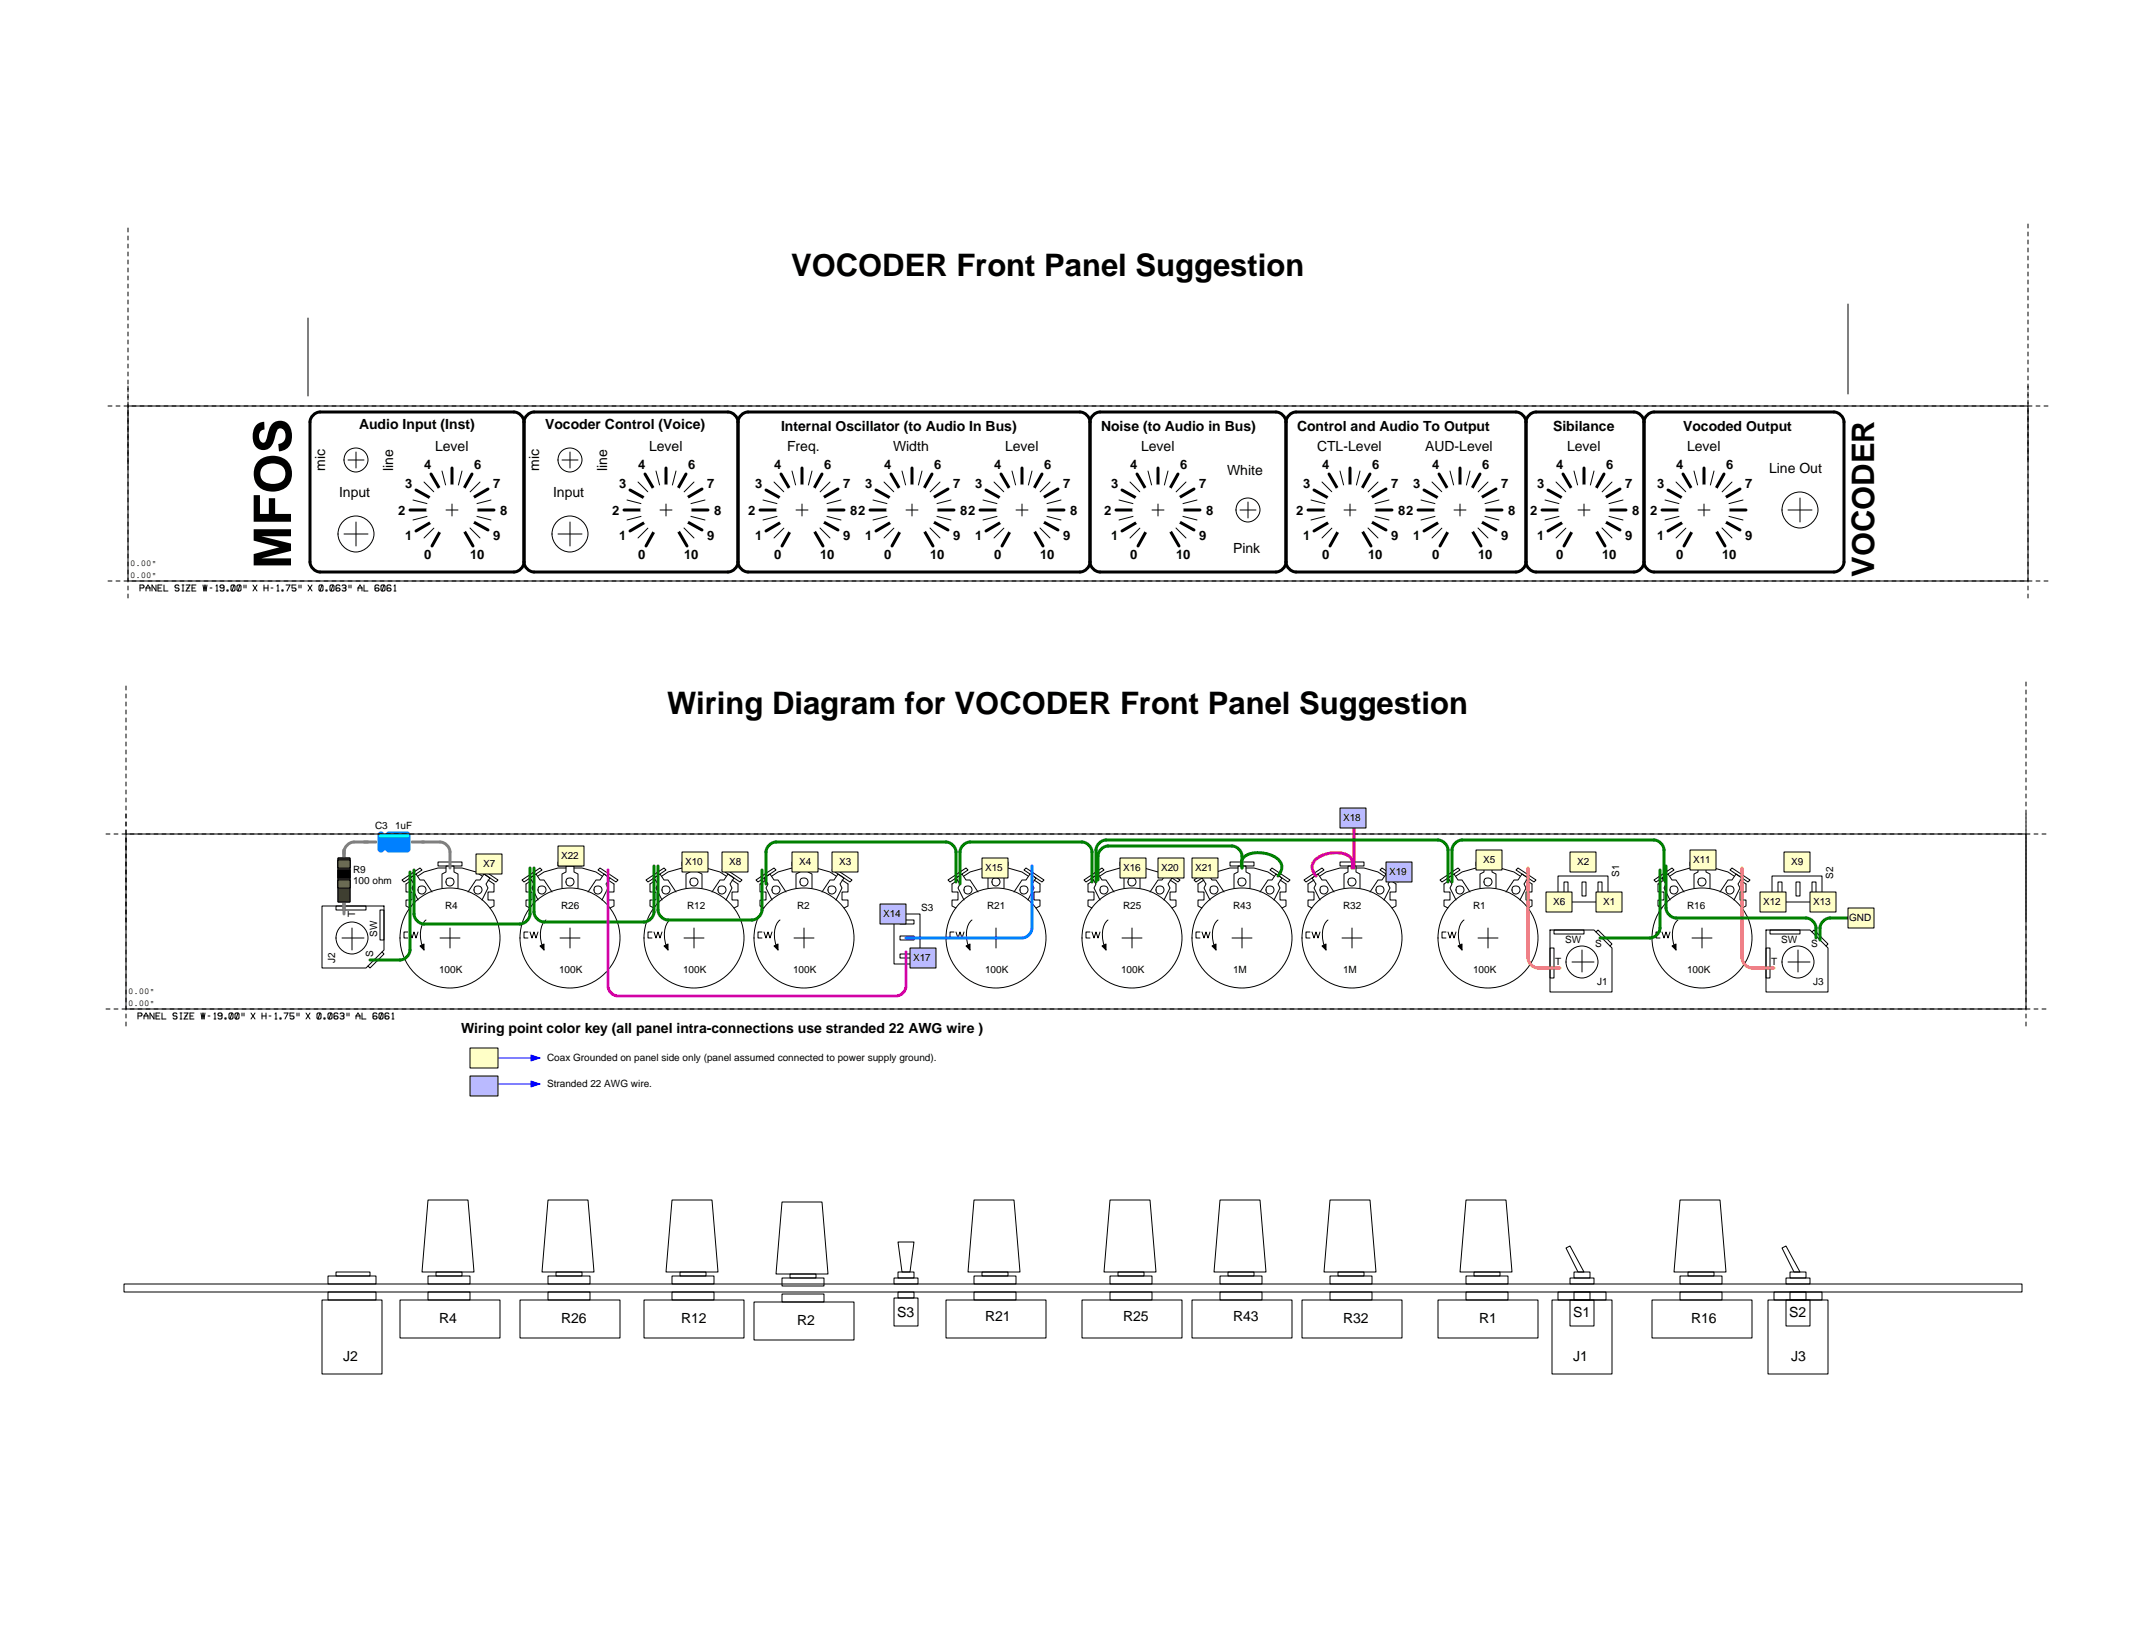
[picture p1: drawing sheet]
<svg xmlns="http://www.w3.org/2000/svg" width="547mm" height="420mm" viewBox="0 0 547 420" stroke-linecap="round" stroke-linejoin="round" font-family="sans-serif">
<path d="M87.4 215.9v15.2" fill="none" stroke="#808080" stroke-width=".76"/>
<path d="M85.9 217.9h3v11.2h-3z" fill-rule="evenodd" fill="#5c3317" stroke="#000" stroke-width=".25"/>
<path d="M85.9 218.4h3v2.1h-3z" fill-rule="evenodd" fill="#8c592b" stroke="#000" stroke-width=".25"/>
<path d="M85.9 221h3v2h-3z" fill-rule="evenodd" fill="#000" stroke="#000" stroke-width=".25"/>
<path d="M85.9 223.5h3v2.1h-3z" fill-rule="evenodd" fill="#8c592b" stroke="#000" stroke-width=".25"/>
<g fill="none" stroke="#000" stroke-width=".25">
<path d="M469.4 77.2v22.9M78.2 80.8v19.8M32.5 103.1h482.6v44.5h-482.6zM88.4 116.8h4.1M90.4 114.8v4.1M112.3 119.6l2.5 9.9 2.5-9.9M114.8 119.1v12M142.7 116.8h4.1M144.8 114.8v4.1M166.6 119.6l2.6 9.9M169.2 119.1v12M171.7 119.6l-2.5 9.9"/>
<path d="M201.2 119.6l2.5 9.9 2.5-9.9M203.7 119.1v12M229.1 119.6l2.5 9.9M231.6 119.1v12M234.2 119.6l-2.6 9.9M257 119.6l2.6 9.9M259.6 119.1v12M262.1 119.6l-2.5 9.9M291.6 119.6l2.5 9.9 2.6-9.9M294.1 119.1v12M340.4 119.6l2.5 9.9M342.9 119.1v12"/>
<path d="M345.4 119.6l-2.5 9.9M368.3 119.6l2.5 9.9 2.6-9.9M370.8 119.1v12M399.8 119.6l2.5 9.9M402.3 119.1v12M404.9 119.6l-2.6 9.9M430.3 119.6l2.5 9.9M432.8 119.1v12M435.4 119.6l-2.6 9.9M87.4 135.6h6.1M90.4 132.6v6.1M104.4 129.5h20.8"/>
<path d="M104.9 127l19.8 5.1M105.9 124.5l17.8 10.1M107.7 122.4l14.2 14.3M109.7 120.7l10.2 17.7M119.9 120.7l-10.2 17.7M121.9 122.4l-14.2 14.3M123.7 124.5l-17.8 10.1M124.7 127l-19.8 5.1M141.7 135.6h6.1M144.8 132.6v6.1M158.8 129.5h20.8M159.3 127l19.8 5.1"/>
<path d="M160.3 124.5l17.8 10.1M162.1 122.4l7.1 7.1M164.1 120.7l10.1 17.7M169.2 129.5l7.1 7.2M174.2 120.7l-10.1 17.7M176.3 122.4l-14.2 14.3M178.1 124.5l-17.8 10.1M179.1 127l-19.8 5.1M193.3 129.5h20.8M193.8 127l19.8 5.1M194.8 124.5l17.8 10.1M196.6 122.4l14.2 14.3"/>
<path d="M198.6 120.7l10.2 17.7M208.8 120.7l-10.2 17.7M210.8 122.4l-14.2 14.3M212.6 124.5l-17.8 10.1M213.6 127l-19.8 5.1M221.2 129.5h20.9M221.7 127l19.9 5.1M222.8 124.5l17.7 10.1M224.5 122.4l7.1 7.1M226.6 120.7l5 8.8M231.6 129.5l-5 8.9M231.6 129.5l7.2 7.2"/>
<path d="M231.6 129.5l5.1 8.9M236.7 120.7l-5.1 8.8M238.8 122.4l-14.3 14.3M240.5 124.5l-17.7 10.1M241.6 127l-19.9 5.1M249.2 129.5h20.8M249.7 127l19.8 5.1M250.7 124.5l17.8 10.1M252.5 122.4l14.2 14.3M254.5 120.7l10.2 17.7M259.6 129.5l-8.9 5.1M259.6 129.5l-9.9 2.6"/>
<path d="M264.7 120.7l-10.2 17.7M266.7 122.4l-14.2 14.3M268.5 124.5l-8.9 5M269.5 127l-9.9 2.5M283.7 129.5h20.8M284.2 127l19.8 5.1M285.2 124.5l17.8 10.1M287 122.4l14.2 14.3M289.1 120.7l10.1 17.7M299.2 120.7l-10.1 17.7M301.2 122.4l-14.2 14.3M303 124.5l-17.8 10.1"/>
<path d="M304 127l-19.8 5.1M315 129.5h4M317 127.5v4.1M332.5 129.5h20.8M333 127l19.8 5.1M334 124.5l17.8 10.1M335.8 122.4l7.1 7.1M337.8 120.7l10.2 17.7M342.9 129.5l-5.1 8.9M342.9 129.5l7.1 7.2M348 120.7l-5.1 8.8M350 122.4l-14.2 14.3"/>
<path d="M351.8 124.5l-17.8 10.1M352.8 127l-19.8 5.1M360.4 129.5h20.9M360.9 127l19.8 5.1M362 124.5l17.7 10.1M363.7 122.4l14.3 14.3M365.8 120.7l10.1 17.7M375.9 120.7l-10.1 17.7M378 122.4l-14.3 14.3M379.7 124.5l-17.7 10.1M380.7 127l-19.8 5.1M391.9 129.5h20.9"/>
<path d="M392.4 127l19.8 5.1M393.4 124.5l17.8 10.1M395.2 122.4l7.1 7.1M397.3 120.7l10.1 17.7M402.3 129.5l7.1 7.2M407.4 120.7l-10.1 17.7M409.4 122.4l-14.2 14.3M411.2 124.5l-17.8 10.1M412.2 127l-19.8 5.1M422.4 129.5h20.8M422.9 127l19.8 5.1M423.9 124.5l17.8 10.1"/>
<path d="M425.7 122.4l14.2 14.3M427.7 120.7l10.2 17.7M432.8 129.5l-9.9 2.6M437.9 120.7l-10.2 17.7M439.9 122.4l-14.2 14.3M441.7 124.5l-17.8 10.1M442.7 127l-9.9 2.5M454.2 129.5h6M457.2 126.5v6.1M35.6 149.4h.7l.3-.6-.3-.2h-.7v1.5M37.1 149.4h1M37.1 149.4l.5-.8 .5 .8"/>
<path d="M37.1 149.4v.7M38.1 149.4v.7M39.6 148.6v1.5l-1-1.5v1.5M40.1 149.4h.8M41.1 148.6h-1v1.5h1M41.7 148.6v1.5h1M45.5 148.8l-.3-.2h-.5l-.2 .2 .2 .6h.5l.3 .2-.3 .5h-.5l-.2-.2M46.2 148.6h.5M46.2 150.1h.5M46.5 148.6v1.5M47.2 148.6h1.1l-1.1 1.5h1.1M47.5 149.4h.5"/>
<path d="M48.8 149.4h.7M49.8 148.6h-1v1.5h1M51.6 148.6l.2 1.5 .3-1.5 .2 1.5 .3-1.5M53.3 149.4h.5M54.9 150.1h.5M54.9 148.8l.2-.2v1.5M56.9 149.1l-.3 .3h-.5l-.2-.3 .2-.5h.5l.3 .2v1.1l-.3 .2h-.5l-.2-.2M57.7 149.9h.2v.2h-.2zM59.4 148.6h-.5l-.2 .2v1.1l.2 .2M59.4 148.6l.3 .2v1.1l-.3 .2h-.5M59.4 148.6l-.5 1.5M61 148.6h-.5l-.3 .2v1.1l.3 .2"/>
<path d="M61 148.6l.2 .2v1.1l-.2 .2h-.5M61 148.6l-.5 1.5M62 148.6v.8M62.5 148.6v.8M64.3 148.6l1 1.5M65.3 148.6l-1 1.5M67.1 149.4h1M67.1 148.6v1.5M68.1 148.6v1.5M68.8 149.4h.5M70.4 150.1h.5M70.4 148.8l.2-.2v1.5"/>
<path d="M71.6 149.9h.3v.2h-.3zM72.6 148.6h1.1l-.8 1.5M75.2 148.6h-1v.8h.7l.3 .2-.3 .5h-.5l-.2-.2M75.9 148.6v.8M76.5 148.6v.8M78.2 148.6l1 1.5M79.2 148.6l-1 1.5M81.8 148.6h-.5l-.3 .2v1.1l.3 .2M81.8 148.6l.2 .2v1.1l-.2 .2h-.5M81.8 148.6l-.5 1.5M82.8 149.9h.3v.2h-.3zM84.6 148.6h-.5l-.3 .2v1.1l.3 .2"/>
<path d="M84.6 148.6l.2 .2v1.1l-.2 .2h-.5M84.6 148.6l-.5 1.5M86.4 148.8l-.3-.2h-.5l-.3 .2v1.1l.3 .2h.5l.3-.2-.3-.5h-.5l-.3 .2M86.9 148.8l.2-.2h.5l.3 .2-.3 .6M87.1 149.4h.5M87.6 149.4l.3 .2-.3 .5h-.5l-.2-.2M88.6 148.6v.8M89.2 148.6v.8M90.9 149.4h1M90.9 149.4l.5-.8 .5 .8M90.9 149.4v.7M91.9 149.4v.7"/>
<path d="M92.5 148.6v1.5h1M96.3 148.8l-.3-.2h-.5l-.2 .2v1.1l.2 .2h.5l.3-.2-.3-.5h-.5l-.2 .2M97.5 148.6h-.5l-.2 .2v1.1l.2 .2M97.5 148.6l.3 .2v1.1l-.3 .2h-.5M97.5 148.6l-.5 1.5M99.3 148.8l-.2-.2h-.5l-.3 .2v1.1l.3 .2h.5l.2-.2-.2-.5h-.5l-.3 .2M100.1 150.1h.5M100.1 148.8l.2-.2v1.5M32 211.8h482.6v44.5h-482.6zM111.3 218.9h6v1.1h-6zM141.7 218.9h6.1v1.1h-6.1zM173.2 218.9h6.1v1.1h-6.1z"/>
<path d="M201.2 218.9h6.1v1.1h-6.1zM249.9 218.9h6.1v1.1h-6.1zM284.5 218.9h6.1v1.1h-6.1zM312.4 218.9h6.1v1.1h-6.1zM340.4 218.9h6.1v1.1h-6.1zM374.9 218.9h6.1v1.1h-6.1zM429.3 218.9h6.1v1.1h-6.1zM81.8 230.1h15.7v11.2l-4.5 4.6h-11.2zM85.3 230.1h7.7v1h-7.7zM86.9 238.3h5.6M89.4 235.7v5.6M96.5 231.1h1v7.7h-1z"/>
<path d="M102.1 223.5l4.6-3 .5 .5-4.6 3zM103.6 236.7h-1v1.6h1M104.1 236.7l.5 1.6 .6-1.6 .5 1.6 .5-1.6M104.6 223.5l-1.5 1v2.1h1.5v2h-1.5v1.5l1 .5M108.2 233.7a6.1 6.1 0 0 0-.9 6.6l.4 1M109.7 226.6l-2-3.1h-1l-1-1.5-1.6 1 1.1 1.5-.6 1.1 1.6 3M111.8 238.3h5M112.3 225.6v-3.6l1-.5v-1.5h2v1.5l1 .5v3.6M113.3 220.5h-2l-3.6 1-1.5 1M114.3 235.7v5.1M115.3 220.5h2l3.6 1 1.5 1M118.9 226.6l2-3.1h1l1-1.5 1.6 1-1.1 1.5 .6 1.1-1.6 3"/>
<path d="M121.4 221l.5-.5 4.6 3-.5 .5zM124 223.5l1.5 1v2.1h-1.5v2h1.5v1.5l-1 .5M132.6 223.5l4.6-3 .5 .5-4.6 3zM134.1 236.7h-1v1.6h1M134.6 236.7l.5 1.6 .5-1.6 .5 1.6 .6-1.6M135.1 223.5l-1.5 1v2.1h1.5v2h-1.5v1.5l1 .5M138.7 233.7a6.1 6.1 0 0 0-1 6.6l.5 1M140.2 226.6l-2-3.1h-1l-1.1-1.5-1.5 1 1 1.5-.5 1.1 1.6 3M142.2 238.3h5.1M142.7 225.6v-3.6l1.1-.5v-1.5h2v1.5l1 .5v3.6M143.8 220.5h-2.1l-3.5 1-1.5 1M144.8 235.7v5.1"/>
<path d="M145.8 220.5h2l3.6 1 1.5 1M149.4 226.6l2-3.1h1l1-1.5 1.5 1-1 1.5 .5 1.1-1.5 3M151.9 221l.5-.5 4.6 3-.5 .5zM154.4 223.5l1.6 1v2.1h-1.6v2h1.6v1.5l-1.1 .5M164.1 223.5l4.6-3 .5 .5-4.6 3zM165.6 236.7h-1v1.6h1M166.1 236.7l.5 1.6 .5-1.6 .5 1.6 .5-1.6M166.6 223.5l-1.5 1v2.1h1.5v2h-1.5v1.5l1 .5M170.2 233.7a6.1 6.1 0 0 0-1 6.6l.5 1M171.7 226.6l-2-3.1h-1l-1.1-1.5-1.5 1 1 1.5-.5 1.1 1.5 3M173.7 238.3h5.1M174.2 225.6v-3.6l1.1-.5v-1.5h2v1.5l1 .5v3.6"/>
<path d="M175.3 220.5h-2.1l-3.5 1-1.6 1M176.3 235.7v5.1M177.3 220.5h2l3.6 1 1.5 1M180.8 226.6l2.1-3.1h1l1-1.5 1.5 1-1 1.5 .5 1.1-1.5 3M183.4 221l.5-.5 4.6 3-.5 .5zM185.9 223.5l1.6 1v2.1h-1.6v2h1.6v1.5l-1.1 .5M192 223.5l4.6-3 .5 .5-4.6 3zM193.5 236.7h-1v1.6h1M194.1 236.7l.5 1.6 .5-1.6 .5 1.6 .5-1.6M194.6 223.5l-1.6 1v2.1h1.6v2h-1.6v1.5l1.1 .5M198.1 233.7a6.1 6.1 0 0 0-.9 6.6l.4 1M199.6 226.6l-2-3.1h-1l-1-1.5-1.5 1 1 1.5-.5 1.1 1.5 3"/>
<path d="M201.7 238.3h5.1M202.2 225.6v-3.6l1-.5v-1.5h2v1.5l1 .5v3.6M203.2 220.5h-2l-3.6 1-1.5 1M204.2 235.7v5.1M205.2 220.5h2.1l3.5 1 1.5 1M208.8 226.6l2-3.1h1l1.1-1.5 1.5 1-1 1.5 .5 1.1-1.6 3M211.3 221l.5-.5 4.6 3-.5 .5zM213.9 223.5l1.5 1v2.1h-1.5v2h1.5v1.5l-1 .5M227.1 232.2h6.6v12.7h-6.6zM228.6 233.7h3.6v1h-3.6zM228.6 237.7h3.6v1.1h-3.6zM240.8 223.5l4.6-3 .5 .5-4.6 3z"/>
<path d="M242.3 236.7h-1v1.6h1M242.8 236.7l.5 1.6 .5-1.6 .5 1.6 .6-1.6M243.3 223.5l-1.5 1v2.1h1.5v2h-1.5v1.5l1 .5M246.9 233.7a6.1 6.1 0 0 0-1 6.6l.5 1M248.4 226.6l-2-3.1h-1l-1.1-1.5-1.5 1 1 1.5-.5 1.1 1.6 3M250.4 238.3h5.1M251 225.6v-3.6l1-.5v-1.5h2v1.5l1 .5v3.6M252 220.5h-2.1l-3.5 1-1.5 1M253 235.7v5.1M254 220.5h2l3.6 1 1.5 1M257.6 226.6l2-3.1h1l1-1.5 1.5 1-1 1.5 .5 1.1-1.5 3M260.1 221l.5-.5 4.6 3-.5 .5z"/>
<path d="M262.6 223.5l1.6 1v2.1h-1.6v2h1.6v1.5l-1.1 .5M275.3 223.5l4.6-3 .5 .5-4.6 3zM276.9 236.7h-1.1v1.6h1.1M277.4 236.7l.5 1.6 .5-1.6 .5 1.6 .5-1.6M277.9 223.5l-1.5 1v2.1h1.5v2h-1.5v1.5l1 .5M281.4 233.7a6.1 6.1 0 0 0-.9 6.6l.4 1M283 226.6l-2.1-3.1h-1l-1-1.5-1.5 1 1 1.5-.5 1.1 1.5 3M285 238.3h5.1M285.5 225.6v-3.6l1-.5v-1.5h2v1.5l1.1 .5v3.6M286.5 220.5h-2l-3.6 1-1.5 1M287.5 235.7v5.1M288.5 220.5h2.1l3.5 1 1.6 1"/>
<path d="M292.1 226.6l2-3.1h1l1.1-1.5 1.5 1-1 1.5 .5 1.1-1.5 3M294.6 221l.5-.5 4.6 3-.5 .5zM297.2 223.5l1.5 1v2.1h-1.5v2h1.5v1.5l-1 .5M303.3 223.5l4.5-3 .6 .5-4.6 3zM304.8 236.7h-1v1.6h1M305.3 236.7l.5 1.6 .5-1.6 .5 1.6 .5-1.6M305.8 223.5l-1.5 1v2.1h1.5v2h-1.5v1.5l1 .5M309.4 233.7a6.1 6.1 0 0 0-1 6.6l.5 1M310.9 226.6l-2-3.1h-1.1l-1-1.5-1.5 1 1 1.5-.5 1.1 1.5 3M312.9 238.3h5.1M313.4 225.6v-3.6l1.1-.5v-1.5h2v1.5l1 .5v3.6M314.5 220.5h-2.1l-3.5 1-1.6 1"/>
<path d="M315.5 235.7v5.1M316.5 220.5h2l3.6 1 1.5 1M320 226.6l2.1-3.1h1l1-1.5 1.5 1-1 1.5 .5 1.1-1.5 3M322.6 221l.5-.5 4.6 3-.5 .5zM325.1 223.5l1.5 1v2.1h-1.5v2h1.5v1.5l-1 .5M331.2 223.5l4.6-3 .5 .5-4.6 3zM332.7 236.7h-1v1.6h1M333.2 236.7l.6 1.6 .5-1.6 .5 1.6 .5-1.6M333.8 223.5l-1.6 1v2.1h1.6v2h-1.6v1.5l1 .5M337.3 233.7a6.1 6.1 0 0 0-.9 6.6l.4 1M338.8 226.6l-2-3.1h-1l-1-1.5-1.6 1 1.1 1.5-.5 1.1 1.5 3M340.9 238.3h5"/>
<path d="M341.4 225.6v-3.6l1-.5v-1.5h2v1.5l1 .5v3.6M342.4 220.5h-2l-3.6 1-1.5 1M343.4 235.7v5.1M344.4 220.5h2.1l3.5 1 1.5 1M348 226.6l2-3.1h1l1-1.5 1.6 1-1 1.5 .5 1.1-1.6 3M350.5 221l.5-.5 4.6 3-.5 .5zM353.1 223.5l1.5 1v2.1h-1.5v2h1.5v1.5l-1 .5M365.8 223.5l4.5-3 .5 .5-4.5 3zM367.3 236.7h-1v1.6h1M367.8 236.7l.5 1.6 .5-1.6 .5 1.6 .5-1.6M368.3 223.5l-1.5 1v2.1h1.5v2h-1.5v1.5l1 .5M371.9 233.7a6.1 6.1 0 0 0-1 6.6l.4 1"/>
<path d="M373.4 226.6l-2.1-3.1h-1l-1-1.5-1.5 1 1 1.5-.5 1.1 1.5 3M375.4 238.3h5.1M375.9 225.6v-3.6l1-.5v-1.5h2.1v1.5l1 .5v3.6M376.9 220.5h-2l-3.6 1-1.5 1M378 235.7v5.1M379 220.5h2l3.6 1 1.5 1M382.5 226.6l2.1-3.1h1l1-1.5 1.5 1-1 1.5 .5 1.1-1.5 3M385.1 221l.5-.5 4.5 3-.5 .5zM387.6 223.5l1.5 1v2.1h-1.5v2h1.5v1.5l-1 .5M393.7 236.2h11.2l4.5 4.6v11.2h-15.7zM394.7 236.2h7.6v1h-7.6zM395.7 222.5h12.7v6.6h-12.7z"/>
<path d="M397.3 224h1v3.6h-1zM401.8 224h1v3.6h-1zM405.4 236.7l.5-.5 3.5 3.6-.5 .5M405.9 224h1v3.6h-1zM420.1 223.5l4.6-3 .5 .5-4.6 3zM421.6 236.7h-1v1.6h1M422.1 236.7l.6 1.6 .5-1.6 .5 1.6 .5-1.6M422.7 223.5l-1.6 1v2.1h1.6v2h-1.6v1.5l1 .5M426.2 233.7a6.1 6.1 0 0 0-.9 6.6l.4 1M427.7 226.6l-2-3.1h-1l-1-1.5-1.6 1 1.1 1.5-.5 1.1 1.5 3M429.8 238.3h5M430.3 225.6v-3.6l1-.5v-1.5h2v1.5l1 .5v3.6"/>
<path d="M431.3 220.5h-2l-3.6 1-1.5 1M432.3 235.7v5.1M433.3 220.5h2.1l3.5 1 1.5 1M436.9 226.6l2-3.1h1l1-1.5 1.6 1-1 1.5 .5 1.1-1.6 3M439.4 221l.5-.5 4.6 3-.5 .5zM442 223.5l1.5 1v2.1h-1.5v2h1.5v1.5l-1 .5M448.6 236.2h11.1l4.6 4.6v11.2h-15.7zM449.6 236.2h7.6v1h-7.6zM450.1 222.5h12.7v6.6h-12.7zM451.6 224h1v3.6h-1zM456.2 224h1v3.6h-1zM460.2 224h1.1v3.6h-1.1z"/>
<path d="M460.2 236.7l.6-.5 3.5 3.6-.5 .5M35.1 258.1h.7l.3-.5-.3-.3h-.7v1.5M36.6 258.1v.7M36.6 258.1h1M36.6 258.1l.5-.8 .5 .8M37.6 258.1v.7M39.1 257.3v1.5l-1-1.5v1.5M39.6 258.1h.8M40.6 257.3h-1v1.5h1M41.1 257.3v1.5h1.1M45 257.6l-.3-.3h-.5l-.3 .5 .3 .3h.5l.3 .5-.3 .2h-.5l-.3-.2M45.7 257.3h.5"/>
<path d="M45.7 258.8h.5M46 257.3v1.5M46.7 257.3h1.1l-1.1 1.5h1.1M47 258.1h.5M48.3 258.1h.7M49.3 257.3h-1v1.5h1M51.1 257.3l.2 1.5 .3-1.5 .2 1.5 .3-1.5M52.8 258.1h.5M54.4 258.8h.5M54.4 257.6l.2-.3v1.5M56.4 257.8l-.3 .3h-.5l-.2-.3 .2-.5h.5l.3 .3v1l-.3 .2h-.5l-.2-.2M57.2 258.6h.2v.2h-.2z"/>
<path d="M58.9 257.3h-.5l-.2 .3v1l.2 .2M58.9 257.3l.3 .3v1l-.3 .2h-.5M58.9 257.3l-.5 1.5M60.5 257.3h-.6l-.2 .3v1l.2 .2M60.5 257.3l.2 .3v1l-.2 .2h-.6M60.5 257.3l-.6 1.5M61.5 257.3v.8M62 257.3v.8M63.8 257.3l1 1.5M64.8 257.3l-1 1.5M66.5 258.1h1.1M66.5 257.3v1.5"/>
<path d="M67.6 257.3v1.5M68.3 258.1h.5M69.9 258.8h.5M69.9 257.6l.2-.3v1.5M71.1 258.6h.3v.2h-.3zM72.1 257.3h1.1l-.8 1.5M74.7 257.3h-1v.8h.7l.3 .2-.3 .5h-.5l-.2-.2M75.4 257.3v.8M75.9 257.3v.8M77.7 257.3l1 1.5M78.7 257.3l-1 1.5M81.3 257.3h-.5l-.3 .3v1l.3 .2"/>
<path d="M81.3 257.3l.2 .3v1l-.2 .2h-.5M81.3 257.3l-.5 1.5M82.3 258.6h.3v.2h-.3zM84.1 257.3h-.5l-.3 .3v1l.3 .2M84.1 257.3l.2 .3v1l-.2 .2h-.5M84.1 257.3l-.5 1.5M85.9 257.6l-.3-.3h-.5l-.3 .3v1l.3 .2h.5l.3-.2-.3-.5h-.5l-.3 .2M86.4 257.6l.2-.3h.5l.3 .3-.3 .5M86.6 258.1h.5M87.1 258.1l.3 .2-.3 .5h-.5l-.2-.2M88.1 257.3v.8M88.6 257.3v.8"/>
<path d="M90.4 258.1v.7M90.4 258.1h1M90.4 258.1l.5-.8 .5 .8M91.4 258.1v.7M91.9 257.3v1.5h1.1M95.8 257.6l-.3-.3h-.5l-.3 .3v1l.3 .2h.5l.3-.2-.3-.5h-.5l-.3 .2M97 241.8l.5 .5-3.5 3.6-.5-.5M97 257.3h-.5l-.2 .3v1l.2 .2M97 257.3l.3 .3v1l-.3 .2h-.5M97 257.3l-.5 1.5M98.8 257.6l-.2-.3h-.6l-.2 .3v1l.2 .2h.6l.2-.2-.2-.5h-.6l-.2 .2M99.6 258.8h.5"/>
<path d="M99.6 257.6l.2-.3v1.5M228.6 242.3h3.6v1h-3.6zM393.7 240.8h1v7.6h-1zM399.3 244.3h5.6M401.8 241.3v5.6M448.6 240.8h1v7.6h-1zM454.2 244.3h5.5M456.7 241.3v5.6M108.7 304.8h10.2l1.5 18.3h-13.2zM139.2 304.8h10.2l1.5 18.3h-13.2zM170.7 304.8h10.1l1.6 18.3h-13.2zM198.6 305.3h10.2l1.5 18.3h-13.2z"/>
<path d="M228.1 315.5h4.1l-1.1 7.6h-2zM247.4 304.8h10.2l1.5 18.3h-13.2zM281.9 304.8h10.2l1.5 18.3h-13.2zM309.9 304.8h10.1l1.6 18.3h-13.2zM337.8 304.8h10.2l1.5 18.3h-13.2zM372.4 304.8h10.1l1.5 18.3h-13.2zM397.8 317l1-.5 3.5 6.6h-1.5zM426.7 304.8h10.2l1.5 18.3h-13.2zM452.6 317l1-.5 3.6 6.6h-1.5zM31.5 326.1h482.1v2.1h-482.1zM81.8 330.2h15.2v18.8h-15.2zM83.3 328.2h12.2v2h-12.2z"/>
<path d="M83.3 324.1h12.2v2h-12.2zM85.3 323.1h8.7v1h-8.7zM101.6 330.2h25.4v9.7h-25.4zM108.7 328.2h10.7v2h-10.7zM108.7 324.1h10.7v2h-10.7zM110.7 323.1h6.6v1h-6.6zM132.1 330.2h25.4v9.7h-25.4zM139.2 328.2h10.7v2h-10.7zM139.2 324.1h10.7v2h-10.7zM141.2 323.1h6.6v1h-6.6zM163.6 330.2h25.4v9.7h-25.4zM170.7 328.2h10.7v2h-10.7z"/>
<path d="M170.7 324.1h10.7v2h-10.7zM172.7 323.1h6.6v1h-6.6zM191.5 330.7h25.4v9.7h-25.4zM198.6 328.7h10.7v2h-10.7zM198.6 324.6h10.7v2h-10.7zM200.7 323.6h6.6v1h-6.6zM227.1 324.6h6.1v1.5h-6.1zM227.1 329.7h6.1v7.1h-6.1zM228.1 328.2h4.1v1.5h-4.1zM228.1 323.1h4.1v1.5h-4.1zM240.3 330.2h25.4v9.7h-25.4zM247.4 328.2h10.7v2h-10.7z"/>
<path d="M247.4 324.1h10.7v2h-10.7zM249.4 323.1h6.6v1h-6.6zM274.8 330.2h25.4v9.7h-25.4zM281.9 328.2h10.7v2h-10.7zM281.9 324.1h10.7v2h-10.7zM284 323.1h6.6v1h-6.6zM302.8 330.2h25.4v9.7h-25.4zM309.9 328.2h10.6v2h-10.6zM309.9 324.1h10.6v2h-10.6zM311.9 323.1h6.6v1h-6.6zM330.7 330.2h25.4v9.7h-25.4zM337.8 328.2h10.7v2h-10.7z"/>
<path d="M337.8 324.1h10.7v2h-10.7zM339.9 323.1h6.6v1h-6.6zM365.3 330.2h25.4v9.7h-25.4zM372.4 328.2h10.6v2h-10.6zM372.4 324.1h10.6v2h-10.6zM374.4 323.1h6.6v1h-6.6zM394.2 330.2h15.2v18.8h-15.2zM395.7 328.2h12.2v2h-12.2zM398.8 324.6h6.1v1.5h-6.1zM398.8 330.2h6.1v6.6h-6.1zM399.8 323.1h4.1v1.5h-4.1zM399.8 328.2h4.1v2h-4.1z"/>
<path d="M419.6 330.2h25.4v9.7h-25.4zM426.7 328.2h10.7v2h-10.7zM426.7 324.1h10.7v2h-10.7zM428.8 323.1h6.6v1h-6.6zM449.1 330.2h15.2v18.8h-15.2zM450.6 328.2h12.2v2h-12.2zM453.6 324.6h6.1v1.5h-6.1zM453.6 330.2h6.1v6.6h-6.1zM454.7 323.1h4v1.5h-4zM454.7 328.2h4v2h-4z"/>
<circle cx="90.4" cy="116.8" r="3"/>
<circle cx="144.8" cy="116.8" r="3"/>
<circle cx="90.4" cy="135.6" r="4.5"/>
<circle cx="144.7" cy="135.6" r="4.5"/>
<circle cx="317" cy="129.5" r="3"/>
<circle cx="457.2" cy="129.5" r="4.5"/>
<circle cx="89.4" cy="238.2" r="4"/>
<circle cx="107.2" cy="226" r="1.02"/>
<circle cx="114.3" cy="238.2" r="12.7"/>
<circle cx="114.3" cy="224" r="1.02"/>
<circle cx="121.4" cy="226" r="1.02"/>
<circle cx="137.7" cy="226" r="1.02"/>
<circle cx="144.8" cy="238.2" r="12.7"/>
<circle cx="144.8" cy="224" r="1.02"/>
<circle cx="151.9" cy="226" r="1.02"/>
<circle cx="169.2" cy="226" r="1.02"/>
<circle cx="176.3" cy="238.2" r="12.7"/>
<circle cx="176.3" cy="224" r="1.02"/>
<circle cx="183.4" cy="226" r="1.02"/>
<circle cx="197.1" cy="226" r="1.02"/>
<circle cx="204.2" cy="238.2" r="12.7"/>
<circle cx="204.2" cy="224" r="1.02"/>
<circle cx="211.3" cy="226" r="1.02"/>
<circle cx="245.9" cy="226" r="1.02"/>
<circle cx="253" cy="238.2" r="12.7"/>
<circle cx="253" cy="224" r="1.02"/>
<circle cx="260.1" cy="226" r="1.02"/>
<circle cx="280.4" cy="226" r="1.02"/>
<circle cx="287.5" cy="238.2" r="12.7"/>
<circle cx="287.5" cy="224" r="1.02"/>
<circle cx="294.6" cy="226" r="1.02"/>
<circle cx="308.4" cy="226" r="1.02"/>
<circle cx="315.4" cy="238.2" r="12.7"/>
<circle cx="315.5" cy="224" r="1.02"/>
<circle cx="322.6" cy="226" r="1.02"/>
<circle cx="336.3" cy="226" r="1.02"/>
<circle cx="343.4" cy="238.2" r="12.7"/>
<circle cx="343.4" cy="224" r="1.02"/>
<circle cx="350.5" cy="226" r="1.02"/>
<circle cx="370.8" cy="226" r="1.02"/>
<circle cx="377.9" cy="238.2" r="12.7"/>
<circle cx="378" cy="224" r="1.02"/>
<circle cx="385.1" cy="226" r="1.02"/>
<circle cx="425.2" cy="226" r="1.02"/>
<circle cx="432.3" cy="238.2" r="12.7"/>
<circle cx="432.3" cy="224" r="1.02"/>
<circle cx="439.4" cy="226" r="1.02"/>
<circle cx="401.8" cy="244.3" r="4"/>
<circle cx="456.7" cy="244.3" r="4"/>
</g>
<path d="M106.7 240.3l1-.5v1.5zM137.2 240.3l1-.5v1.5zM168.7 240.3l1-.5v1.5zM196.6 240.3l1-.5v1.5zM245.4 240.3l1-.5v1.5zM279.9 240.3l1-.5v1.5zM307.8 240.3l1.1-.5v1.5zM335.8 240.3l1-.5v1.5zM370.3 240.3l1-.5v1.5zM424.7 240.3l1-.5v1.5z" fill="#000" stroke="#000" stroke-width=".25"/>
<path d="M96 211.8l.5-.5h.5l.5 .5h.5l.6-.5h5l.5 .5v4.1l-.5 .5h-5l-.6-.5h-.5l-.5 .5h-.5l-.5-.5z" fill-rule="evenodd" fill="#0080ff" stroke="#0080ff" stroke-width=".25"/>
<path d="M87.4 215.9v16.3M95.5 213.9h-5.6a2.73 2.73 0 0 0-2.5 2.5M104.6 213.9h7.2a2.73 2.73 0 0 1 2.5 2.5v4.1" fill="none" stroke="#808080" stroke-width=".76"/>
<path d="M32.5 57.9v60M515.1 56.9v59.9M32.5 98v54.7M515.1 98v54.7M27.4 103.1h492.8M27.4 147.6h492.8M32 174.2v60M514.6 173.2v60M26.9 211.8h492.8M32 206.8v54.6M514.6 206.8v54.6M26.9 256.3h492.8" fill="none" stroke="#000" stroke-width=".25" stroke-dasharray="1"/>
<g fill="none" stroke="#000" stroke-width=".76">
<path d="M114.8 118.9v10.6M133.1 107.2a2.73 2.73 0 0 1 2.5-2.6h49.3a2.73 2.73 0 0 1 2.6 2.6M133.1 107.2a2.73 2.73 0 0 0-2.5-2.6h-49.3a2.73 2.73 0 0 0-2.6 2.6v35.5a2.73 2.73 0 0 0 2.6 2.6h49.3a2.73 2.73 0 0 0 2.5-2.6M133.1 107.2v35.5M169.2 118.9v10.6M187.5 107.2a2.73 2.73 0 0 1 2.5-2.6h84.3a2.73 2.73 0 0 1 2.6 2.6M187.5 107.2v35.5M203.7 118.9v10.6M231.6 118.9v10.6M259.6 118.9v10.6M276.9 107.2a2.73 2.73 0 0 1 2.5-2.6h44.7a2.73 2.73 0 0 1 2.5 2.6M276.9 107.2v35.5"/>
<path d="M294.1 118.9v10.6M326.6 107.2a2.73 2.73 0 0 1 2.6-2.6h55.9a2.73 2.73 0 0 1 2.5 2.6M326.6 107.2v35.5M342.9 118.9v10.6M370.8 118.9v10.6M387.6 107.2a2.73 2.73 0 0 1 2.5-2.6h24.9a2.73 2.73 0 0 1 2.6 2.6M387.6 107.2v35.5M402.3 118.9v10.6M417.6 107.2a2.73 2.73 0 0 1 2.5-2.6h45.7a2.73 2.73 0 0 1 2.6 2.6v35.5a2.73 2.73 0 0 1-2.6 2.6h-45.7a2.73 2.73 0 0 1-2.5-2.6M417.6 107.2v35.5M432.8 118.9v10.6M104.1 129.5h21.4"/>
<path d="M105.7 124.5l18.3 10.1M109.5 120.4l10.6 18.3M114.8 129.5l-5.1 9.2M119.9 120.4l-5.1 9.1M124 124.2l-18.3 10.7M158.5 129.5h21.3M160 124.5l9.2 5M163.8 120.4l10.7 18.3M169.2 129.5l-5.1 9.2M169.2 129.5l9.1 5.1M174.2 120.4l-5 9.1M178.3 124.2l-18.3 10.7"/>
<path d="M193 129.5h21.4M194.6 124.5l18.3 10.1M198.4 120.4l5.3 9.1M203.7 129.5l-5.1 9.2M203.7 129.5l5.3 9.2M208.8 120.4l-5.1 9.1M212.9 124.2l-18.3 10.7M221 129.5h21.3M222.5 124.5l18.3 10.1M226.3 120.4l10.7 18.3M231.6 129.5l-5 9.2M231.6 129.5l-9.1 5.4"/>
<path d="M236.7 120.4l-5.1 9.1M240.8 124.2l-9.2 5.3M248.9 129.5h21.4M250.4 124.5l18.3 10.1M254.3 120.4l10.6 18.3M259.6 129.5l-5.1 9.2M264.7 120.4l-5.1 9.1M268.7 124.2l-18.3 10.7M283.5 129.5h21.3M285 124.5l18.3 10.1M288.8 120.4l10.7 18.3M294.1 129.5l-9.1 5.4"/>
<path d="M299.2 120.4l-10.1 18.3M303.3 124.2l-9.2 5.3M332.2 129.5h21.4M333.8 124.5l18.2 10.1M337.6 120.4l10.6 18.3M342.9 129.5l-9.1 5.4M348 120.4l-10.2 18.3M352 124.2l-9.1 5.3M360.2 129.5h21.3M361.7 124.5l18.3 10.1M365.5 120.4l5.3 9.1M370.8 129.5l5.4 9.2"/>
<path d="M375.9 120.4l-10.1 18.3M380 124.2l-18.3 10.7M391.7 129.5h21.3M393.2 124.5l18.3 10.1M397 120.4l10.7 18.3M402.3 129.5l-9.1 5.4M407.4 120.4l-10.1 18.3M411.5 124.2l-9.2 5.3M422.1 129.5h21.4M423.7 124.5l18.3 10.1M427.5 120.4l10.7 18.3M437.9 120.4l-10.2 18.3"/>
<path d="M442 124.2l-18.3 10.7M133.1 142.7a2.73 2.73 0 0 0 2.5 2.6h49.3a2.73 2.73 0 0 0 2.6-2.6M187.5 142.7a2.73 2.73 0 0 0 2.5 2.6h84.3a2.73 2.73 0 0 0 2.6-2.6M276.9 142.7a2.73 2.73 0 0 0 2.5 2.6h44.7a2.73 2.73 0 0 0 2.5-2.6M326.6 142.7a2.73 2.73 0 0 0 2.6 2.6h55.9a2.73 2.73 0 0 0 2.5-2.6M387.6 142.7a2.73 2.73 0 0 0 2.5 2.6h24.9a2.73 2.73 0 0 0 2.6-2.6"/>
</g>
<g fill="#fff" stroke="#fff" stroke-width=".25">
<circle cx="432.8" cy="129.5" r="6.3"/>
<circle cx="370.8" cy="129.5" r="6.3"/>
<circle cx="342.9" cy="129.5" r="6.3"/>
<circle cx="294.1" cy="129.5" r="6.3"/>
<circle cx="259.6" cy="129.5" r="6.3"/>
<circle cx="231.6" cy="129.5" r="6.3"/>
<circle cx="203.7" cy="129.5" r="6.3"/>
<circle cx="402.3" cy="129.5" r="6.3"/>
<circle cx="169.1" cy="129.5" r="6.3"/>
<circle cx="114.8" cy="129.5" r="6.3"/>
</g>
<path d="M343.9 207.3v13.2M343.4 220.5a2.88 2.88 0 0 0-2.9-3.8 7.8 7.8 0 0 0-6.8 2.2 2.86 2.86 0 0 0 .6 3.6" fill="none" stroke="#f00" stroke-width=".76"/>
<path d="M166.1 220v11.6a2.73 2.73 0 0 1-2.5 2.6h-25.4a2.73 2.73 0 0 1-2.6-2.6v-11.1M167.1 220v11.1a2.73 2.73 0 0 0 2.6 2.6h21.3a2.73 2.73 0 0 0 2.5-2.6v-10.1M104.1 221.5v19.8a2.73 2.73 0 0 1-2.5 2.5h-7.6M134.6 220.5v11.7a2.73 2.73 0 0 1-2.5 2.5h-24.4a2.73 2.73 0 0 1-2.5-2.5v-11.2M242.8 224v-7.6a2.73 2.73 0 0 0-2.5-2.5h-43.2a2.73 2.73 0 0 0-2.5 2.5v8.1M277.4 224v-7.6a2.73 2.73 0 0 0-2.6-2.5h-28.4a2.73 2.73 0 0 0-2.6 2.5v8.1M278.4 224v-8.1a2.73 2.73 0 0 1 2.5-2.5h84.4a2.73 2.73 0 0 1 2.5 2.5v8.1M324.6 222.5a2.89 2.89 0 0 0-.8-4.9 8.2 8.2 0 0 0-7.2-.3 2.53 2.53 0 0 0-1.1 3.2v-3.1a2.73 2.73 0 0 0-2.6-2.5h-31.5a2.73 2.73 0 0 0-2.5 2.5v6.1" fill="none" stroke="#008000" stroke-width=".76"/>
<path d="M96.5 212.3h7.1" fill="none" stroke="#0ff" stroke-width=".76"/>
<path d="M126.5 268.7h10.7M126.5 275.3h10.7" fill="none" stroke="#00f" stroke-width=".25"/>
<g fill="#00f" stroke="#00f" stroke-width=".25">
<path d="M134.9 268l2.3 .7-2.3 .8z"/>
<path d="M134.9 274.6l2.3 .7-2.3 .8z"/>
</g>
<path d="M262.1 220v15.7a2.73 2.73 0 0 1-2.5 2.6h-29.5" fill="none" stroke="#0080ff" stroke-width=".76"/>
<path d="M85.9 217.9h3v11.2h-3z" fill-rule="evenodd" fill="#5c3317" stroke="#000" stroke-width=".25"/>
<path d="M85.9 218.4h3v2.1h-3z" fill-rule="evenodd" fill="#8c592b" stroke="#000" stroke-width=".25"/>
<path d="M85.9 221h3v2h-3z" fill-rule="evenodd" fill="#000" stroke="#000" stroke-width=".25"/>
<path d="M85.9 223.5h3v2.1h-3z" fill-rule="evenodd" fill="#8c592b" stroke="#000" stroke-width=".25"/>
<path d="M154.4 221v29.4a2.73 2.73 0 0 0 2.6 2.6h70.6a2.73 2.73 0 0 0 2.5-2.6v-8.6" fill="none" stroke="#c900c9" stroke-width=".76"/>
<path d="M388.1 220.5v22.8a2.73 2.73 0 0 0 2.6 2.6h5.5M442.5 220.5v22.8a2.73 2.73 0 0 0 2.5 2.6h5.6" fill="none" stroke="#ff8000" stroke-width=".76"/>
<path d="M423.2 220v10.6a2.73 2.73 0 0 0 2.5 2.6h33a2.73 2.73 0 0 1 2.6 2.5v2.6M421.6 221v14.7a2.73 2.73 0 0 1-2.5 2.6h-12.7M422.7 223.5v-7.6a2.73 2.73 0 0 0-2.6-2.5h-48.8a2.73 2.73 0 0 0-2.5 2.5v8.1M472.9 233.2h-8.1a2.73 2.73 0 0 0-2.5 2.5v3.1" fill="none" stroke="#008000" stroke-width=".76"/>
<g fill="#ffffc7" stroke="#000" stroke-width=".25">
<path d="M173.2 216.4h6.6v5.1h-6.6z" fill-rule="evenodd"/>
<path d="M249.4 217.9h6.6v5.1h-6.6z" fill-rule="evenodd"/>
<path d="M284.5 217.9h6.6v5.1h-6.6z" fill-rule="evenodd"/>
<path d="M294.1 217.9h6.6v5.1h-6.6z" fill-rule="evenodd"/>
<path d="M302.8 217.9h6.6v5.1h-6.6z" fill-rule="evenodd"/>
<path d="M141.7 214.9h6.6v5.1h-6.6z" fill-rule="evenodd"/>
<path d="M183.4 216.4h6.6v5.1h-6.6z" fill-rule="evenodd"/>
<path d="M201.2 216.4h6.6v5.1h-6.6z" fill-rule="evenodd"/>
<path d="M211.3 216.4h6.6v5.1h-6.6z" fill-rule="evenodd"/>
<path d="M459.7 226.6h6.6v5h-6.6z" fill-rule="evenodd"/>
<path d="M447 226.6h6.6v5h-6.6z" fill-rule="evenodd"/>
<path d="M453.1 216.4h6.6v5.1h-6.6z" fill-rule="evenodd"/>
<path d="M405.4 226.6h6.6v5h-6.6z" fill-rule="evenodd"/>
<path d="M392.7 226.6h6.6v5h-6.6z" fill-rule="evenodd"/>
<path d="M398.8 216.4h6.6v5.1h-6.6z" fill-rule="evenodd"/>
<path d="M469.4 230.6h6.6v5.1h-6.6z" fill-rule="evenodd"/>
<path d="M374.9 215.9h6.6v5.1h-6.6z" fill-rule="evenodd"/>
<path d="M429.3 215.9h6.6v5.1h-6.6z" fill-rule="evenodd"/>
<path d="M120.9 216.9h6.6v5.1h-6.6z" fill-rule="evenodd"/>
<path d="M119.4 266.2h7.1v5.1h-7.1z" fill-rule="evenodd"/>
</g>
<g fill="#babaff" stroke="#000" stroke-width=".25">
<path d="M119.4 273.3h7.1v5.1h-7.1z" fill-rule="evenodd"/>
<path d="M223.5 229.6h6.6v5.1h-6.6z" fill-rule="evenodd"/>
<path d="M231.1 240.8h6.6v5.1h-6.6z" fill-rule="evenodd"/>
<path d="M340.4 205.2h6.6v5.1h-6.6z" fill-rule="evenodd"/>
<path d="M352 218.9h6.6v5.1h-6.6z" fill-rule="evenodd"/>
</g>
<text font-size="13.2" x="73.9" y="144.5" transform="rotate(-90 73.9 144.5)">MFOS</text>
<g font-size="7.9">
<text x="200.9" y="70.1">VOCODER Front Panel Suggestion</text>
<text x="476" y="146.6" transform="rotate(-90 476 146.6)">VOCODER</text>
<text x="169.4" y="181.4">Wiring Diagram for VOCODER Front Panel Suggestion</text>
</g>
<g font-size="3.6">
<text x="91.2" y="109">Audio Input (Inst)</text>
<text x="138.4" y="109">Vocoder Control (Voice)</text>
<text x="198.4" y="109.5">Internal Oscillator (to Audio In Bus)</text>
<text x="279.7" y="109.5">Noise (to Audio in Bus)</text>
<text x="329.4" y="109.5">Control and Audio To Output</text>
<text x="394.5" y="109.5">Sibilance</text>
<text x="427.5" y="109.5">Vocoded Output</text>
<text x="82.6" y="119.6" transform="rotate(-90 82.6 119.6)">mic</text>
<text x="99.8" y="119.6" transform="rotate(-90 99.8 119.6)">line</text>
<text x="110.5" y="114.6">Level</text>
<text x="136.9" y="119.6" transform="rotate(-90 136.9 119.6)">mic</text>
<text x="154.2" y="119.6" transform="rotate(-90 154.2 119.6)">line</text>
<text x="164.8" y="114.6">Level</text>
<text x="199.9" y="114.6">Freq.</text>
<text x="226.8" y="114.6">Width</text>
<text x="255.3" y="114.6">Level</text>
<text x="289.8" y="114.6">Level</text>
<text x="334.5" y="114.6">CTL-Level</text>
<text x="361.9" y="114.6">AUD-Level</text>
<text x="398" y="114.6">Level</text>
<text x="428.5" y="114.6">Level</text>
<text x="311.7" y="120.6">White</text>
<text x="449.3" y="120.1">Line Out</text>
<text x="86.1" y="126.2">Input</text>
<text x="140.5" y="126.2">Input</text>
<text x="313.2" y="140.5">Pink</text>
<text x="117.1" y="262.4">Wiring point color key (all panel intra-connections use stranded 22 AWG wire )</text>
<text x="227.8" y="334.5">S3</text>
<text x="250.2" y="335.5">R21</text>
<text x="285.2" y="335.5">R25</text>
<text x="313.2" y="335.5">R43</text>
<text x="399.5" y="334.5">S1</text>
<text x="454.4" y="334.5">S2</text>
<text x="111.5" y="336">R4</text>
<text x="142.5" y="336">R26</text>
<text x="173" y="336">R12</text>
<text x="202.4" y="336.6">R2</text>
<text x="341.1" y="336">R32</text>
<text x="375.7" y="336">R1</text>
<text x="429.5" y="336">R16</text>
<text x="87.1" y="345.7">J2</text>
<text x="399.5" y="345.7">J1</text>
<text x="454.9" y="345.7">J3</text>
</g>
<g font-size="3.3">
<text x="107.7" y="119.1">4</text>
<text x="120.4" y="119.1">6</text>
<text x="162.1" y="119.1">4</text>
<text x="174.8" y="119.1">6</text>
<text x="196.6" y="119.1">4</text>
<text x="209.3" y="119.1">6</text>
<text x="224.5" y="119.1">4</text>
<text x="237.2" y="119.1">6</text>
<text x="252.5" y="119.1">4</text>
<text x="265.2" y="119.1">6</text>
<text x="287" y="119.1">4</text>
<text x="299.7" y="119.1">6</text>
<text x="335.8" y="119.1">4</text>
<text x="348.5" y="119.1">6</text>
<text x="363.7" y="119.1">4</text>
<text x="376.4" y="119.1">6</text>
<text x="395.2" y="119.1">4</text>
<text x="407.9" y="119.1">6</text>
<text x="425.7" y="119.1">4</text>
<text x="438.4" y="119.1">6</text>
<text x="102.9" y="124">3</text>
<text x="125.2" y="124">7</text>
<text x="157.2" y="124">3</text>
<text x="179.6" y="124">7</text>
<text x="191.8" y="124">3</text>
<text x="214.1" y="124">7</text>
<text x="219.7" y="124">3</text>
<text x="242.1" y="124">7</text>
<text x="247.6" y="124">3</text>
<text x="270" y="124">7</text>
<text x="282.2" y="124">3</text>
<text x="304.5" y="124">7</text>
<text x="331" y="124">3</text>
<text x="353.3" y="124">7</text>
<text x="358.9" y="124">3</text>
<text x="381.3" y="124">7</text>
<text x="390.4" y="124">3</text>
<text x="412.7" y="124">7</text>
<text x="420.9" y="124">3</text>
<text x="443.2" y="124">7</text>
<text x="101.1" y="130.8">2</text>
<text x="127" y="130.8">8</text>
<text x="155.4" y="130.8">2</text>
<text x="181.4" y="130.8">8</text>
<text x="190" y="130.8">2</text>
<text x="215.9" y="130.8">82</text>
<text x="243.8" y="130.8">82</text>
<text x="271.8" y="130.8">8</text>
<text x="280.4" y="130.8">2</text>
<text x="306.3" y="130.8">8</text>
<text x="329.2" y="130.8">2</text>
<text x="355.1" y="130.8">82</text>
<text x="383" y="130.8">8</text>
<text x="388.6" y="130.8">2</text>
<text x="414.5" y="130.8">8</text>
<text x="419.1" y="130.8">2</text>
<text x="102.9" y="137.2">1</text>
<text x="125.2" y="137.2">9</text>
<text x="157.2" y="137.2">1</text>
<text x="179.6" y="137.2">9</text>
<text x="191.8" y="137.2">1</text>
<text x="214.1" y="137.2">9</text>
<text x="219.7" y="137.2">1</text>
<text x="242.1" y="137.2">9</text>
<text x="247.6" y="137.2">1</text>
<text x="270" y="137.2">9</text>
<text x="282.2" y="137.2">1</text>
<text x="304.5" y="137.2">9</text>
<text x="331" y="137.2">1</text>
<text x="353.3" y="137.2">9</text>
<text x="358.9" y="137.2">1</text>
<text x="381.3" y="137.2">9</text>
<text x="390.4" y="137.2">1</text>
<text x="412.7" y="137.2">9</text>
<text x="420.9" y="137.2">1</text>
<text x="443.2" y="137.2">9</text>
<text x="107.7" y="142">0</text>
<text x="119.4" y="142">10</text>
<text x="162.1" y="142">0</text>
<text x="173.7" y="142">10</text>
<text x="196.6" y="142">0</text>
<text x="208.3" y="142">10</text>
<text x="224.5" y="142">0</text>
<text x="236.2" y="142">10</text>
<text x="252.5" y="142">0</text>
<text x="264.2" y="142">10</text>
<text x="287" y="142">0</text>
<text x="298.7" y="142">10</text>
<text x="335.8" y="142">0</text>
<text x="347.5" y="142">10</text>
<text x="363.7" y="142">0</text>
<text x="375.4" y="142">10</text>
<text x="395.2" y="142">0</text>
<text x="406.9" y="142">10</text>
<text x="425.7" y="142">0</text>
<text x="437.4" y="142">10</text>
</g>
<g font-size="2.5">
<text x="341.1" y="208.5">X18</text>
<text x="95.2" y="210.6">C3</text>
<text x="100.3" y="210.6">1uF</text>
<text x="89.7" y="221.7">R9</text>
<text x="122.7" y="220.2">X7</text>
<text x="142.5" y="218.2">X22</text>
<text x="174" y="219.7">X10</text>
<text x="185.2" y="219.7">X8</text>
<text x="202.9" y="219.7">X4</text>
<text x="213.1" y="219.7">X3</text>
<text x="250.2" y="221.2">X15</text>
<text x="285.2" y="221.2">X16</text>
<text x="294.9" y="221.2">X20</text>
<text x="303.5" y="221.2">X21</text>
<text x="376.7" y="219.2">X5</text>
<text x="400.6" y="219.7">X2</text>
<text x="430" y="219.2">X11</text>
<text x="454.9" y="219.7">X9</text>
<text x="89.7" y="224.5">100 ohm</text>
<text x="352.8" y="222.2">X19</text>
<text x="411.2" y="222.8" transform="rotate(-90 411.2 222.8)">S1</text>
<text x="465.6" y="223.3" transform="rotate(-90 465.6 223.3)">S2</text>
<text x="90.2" y="232.9" transform="rotate(-90 90.2 232.9)">T</text>
<text x="113" y="230.9">R4</text>
<text x="142.5" y="230.9">R26</text>
<text x="174.5" y="230.9">R12</text>
<text x="202.4" y="230.9">R2</text>
<text x="224.3" y="232.9">X14</text>
<text x="233.9" y="231.4">S3</text>
<text x="250.7" y="230.9">R21</text>
<text x="285.2" y="230.9">R25</text>
<text x="313.2" y="230.9">R43</text>
<text x="341.1" y="230.9">R32</text>
<text x="374.1" y="230.9">R1</text>
<text x="394.5" y="229.9">X6</text>
<text x="407.2" y="229.9">X1</text>
<text x="428.5" y="230.9">R16</text>
<text x="447.8" y="229.9">X12</text>
<text x="460.5" y="229.9">X13</text>
<text x="469.6" y="233.9">GND</text>
<text x="95.8" y="238" transform="rotate(-90 95.8 238)">SW</text>
<text x="397.5" y="239.5">SW</text>
<text x="452.4" y="239.5">SW</text>
<text x="85.1" y="244.6" transform="rotate(-90 85.1 244.6)">J2</text>
<text x="94.7" y="243.1" transform="rotate(-90 94.7 243.1)">S</text>
<text x="231.9" y="244.1">X17</text>
<text x="395" y="245.1">T</text>
<text x="405.1" y="240.5">S</text>
<text x="449.8" y="245.1">T</text>
<text x="460" y="240.5">S</text>
<text x="111.5" y="247.1">100K</text>
<text x="142" y="247.1">100K</text>
<text x="173.5" y="247.1">100K</text>
<text x="201.4" y="247.1">100K</text>
<text x="250.2" y="247.1">100K</text>
<text x="284.7" y="247.1">100K</text>
<text x="313.2" y="247.1">1M</text>
<text x="341.1" y="247.1">1M</text>
<text x="374.1" y="247.1">100K</text>
<text x="405.6" y="250.2">J1</text>
<text x="428.5" y="247.1">100K</text>
<text x="460.5" y="250.2">J3</text>
<text x="138.9" y="269.5">Coax Grounded on panel side only (panel assumed connected to power supply ground).</text>
<text x="138.9" y="276.1">Stranded 22 AWG wire.</text>
</g>
<g font-size="2.3">
<text x="33" y="143.8">0.00&quot;</text>
<text x="33" y="146.8">0.00&quot;</text>
<text x="32.5" y="255.5">0.00&quot;</text>
<text x="32.5" y="252.5">0.00&quot;</text>
</g>
</svg>
